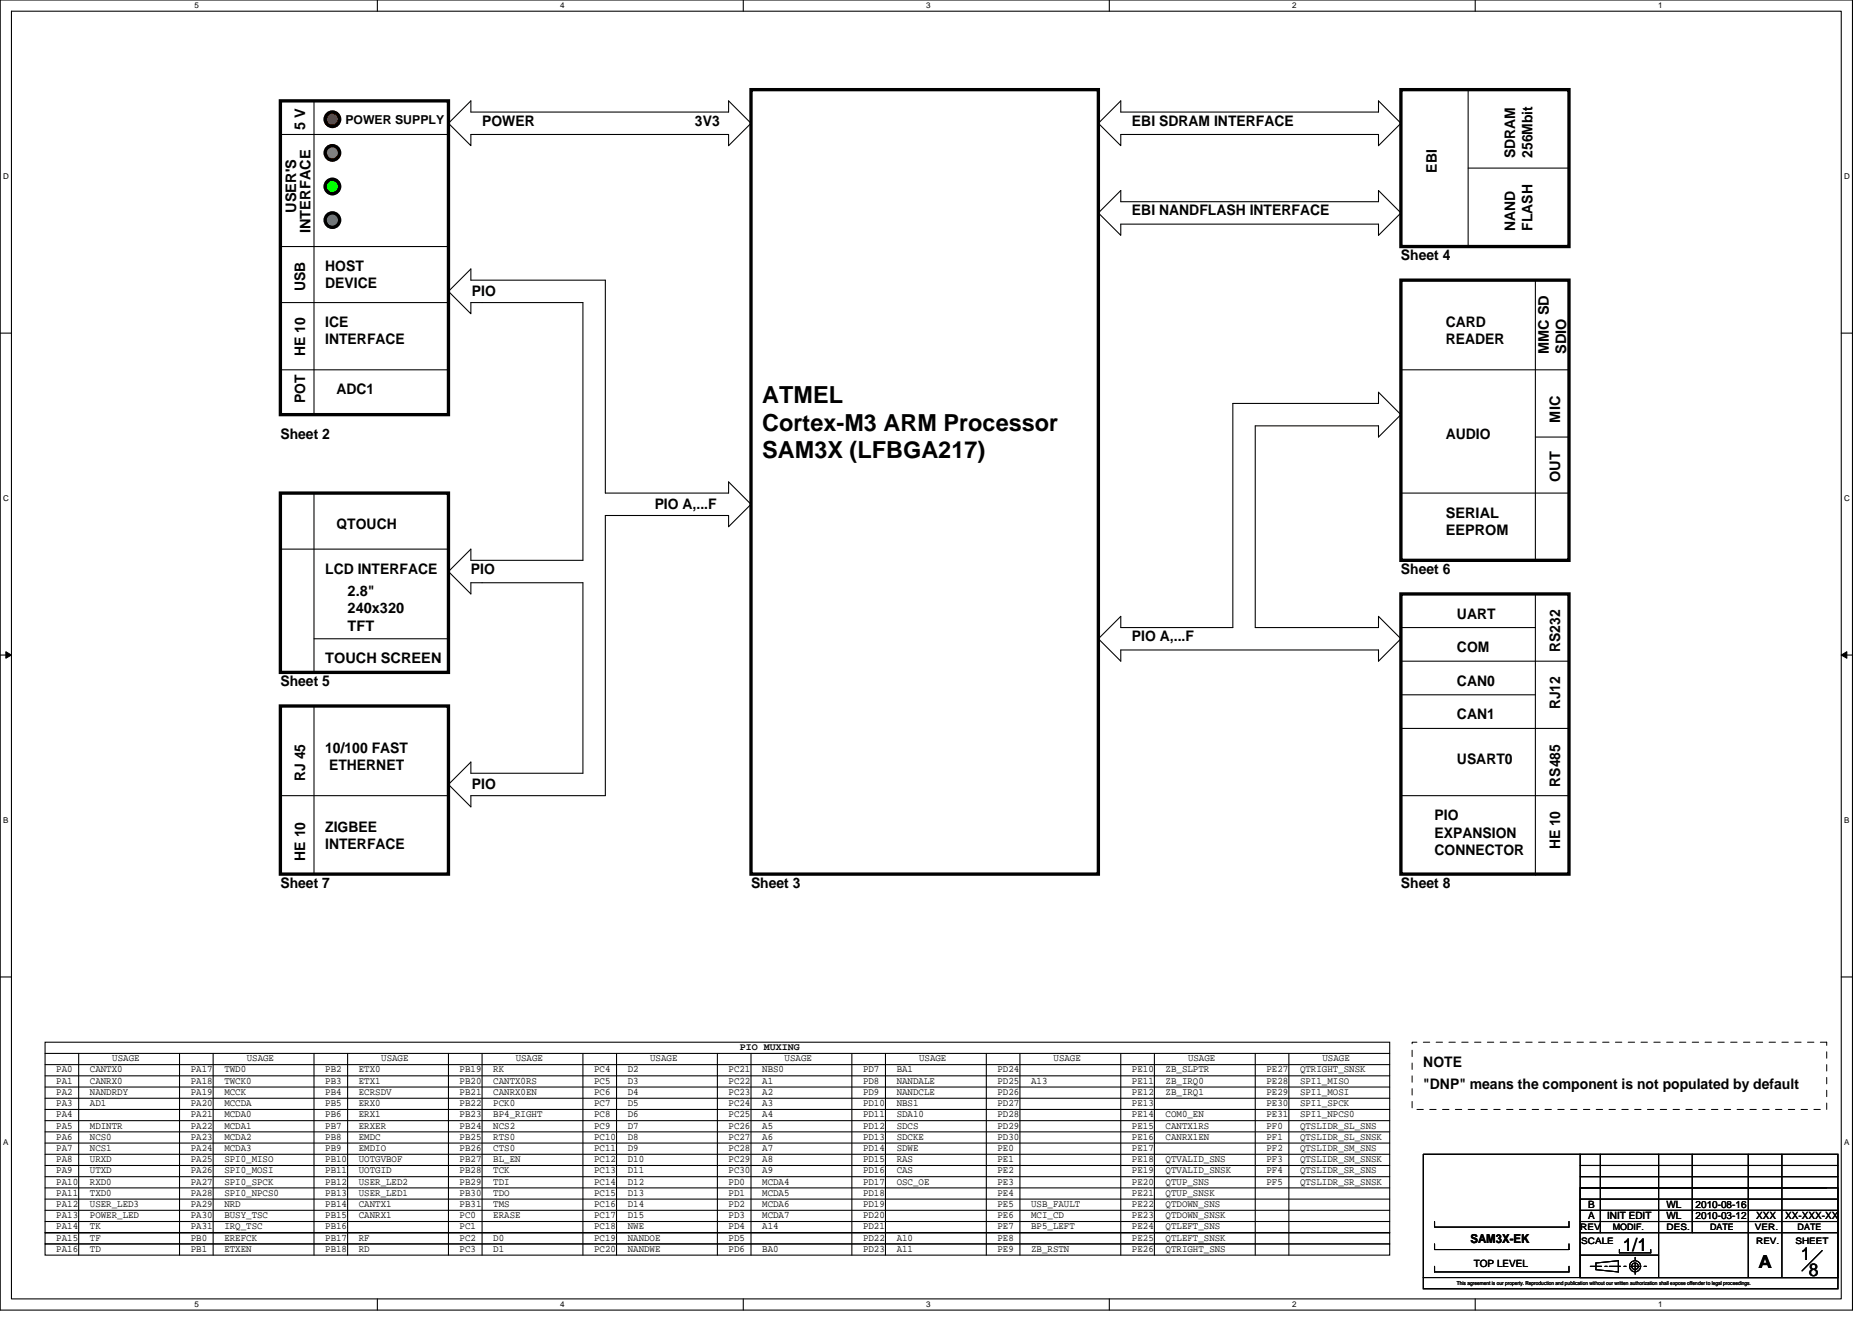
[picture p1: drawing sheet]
<svg xmlns="http://www.w3.org/2000/svg" width="297mm" height="210mm" viewBox="0 0 297 210" stroke-linecap="round" stroke-linejoin="round" font-family="sans-serif">
<path d="M0 0h293.9v207.9h-293.9zM1.8 1.8h290.4v204.3h-290.4z" fill="none" stroke="#000" stroke-width=".17"/>
<g fill="#fff">
<path d="M30.8 .2h.7v1.4h-.7z"/>
<path d="M30.8 206.3h.7v1.4h-.7z"/>
</g>
<path d="M59.9 0v1.8M59.9 206.1v1.8" fill="none" stroke="#000" stroke-width=".17"/>
<g fill="#fff">
<path d="M88.9 .2h.7v1.4h-.7z"/>
<path d="M88.9 206.3h.7v1.4h-.7z"/>
</g>
<path d="M117.9 0v1.8M117.9 206.1v1.8" fill="none" stroke="#000" stroke-width=".17"/>
<g fill="#fff">
<path d="M147 .2h.7v1.4h-.7z"/>
<path d="M147 206.3h.7v1.4h-.7z"/>
</g>
<path d="M176 0v1.8M176 206.1v1.8" fill="none" stroke="#000" stroke-width=".17"/>
<g fill="#fff">
<path d="M205 .2h.7v1.4h-.7z"/>
<path d="M205 206.3h.7v1.4h-.7z"/>
</g>
<path d="M234.1 0v1.8M234.1 206.1v1.8" fill="none" stroke="#000" stroke-width=".17"/>
<g fill="#fff">
<path d="M263.1 .2h.7v1.4h-.7z"/>
<path d="M263.1 206.3h.7v1.4h-.7z"/>
<path d="M.5 27.3h.9v1.4h-.9z"/>
<path d="M292.6 27.3h.9v1.4h-.9z"/>
<path d="M.5 78.4h.9v1.4h-.9z"/>
<path d="M292.6 78.4h.9v1.4h-.9z"/>
</g>
<path d="M0 52.9h1.8M292.2 52.9h1.7" fill="none" stroke="#000" stroke-width=".17"/>
<g fill="#fff">
<path d="M.5 129.5h.8v1.4h-.8z"/>
<path d="M292.6 129.5h.9v1.4h-.9z"/>
</g>
<path d="M0 103.9h1.8M292.2 103.9h1.7" fill="none" stroke="#000" stroke-width=".17"/>
<path d="M.9 103.4l.9 .5-.9 .5zM292.2 103.9l.8-.5v1z" fill="#000" stroke="#000" stroke-width=".16"/>
<g fill="#fff">
<path d="M.5 180.5h.8v1.4h-.8z"/>
<path d="M292.6 180.5h.9v1.4h-.9z"/>
</g>
<g fill="none" stroke="#000" stroke-width=".17">
<path d="M49.8 16v49.8M71.2 19.6l3.5-3.6v1.8h40.9v-1.8l3.6 3.6-3.6 3.5v-1.8h-40.9v1.8zM177.8 16v1.8h40.9v-1.8l3.6 3.6-3.6 3.5v-1.8h-40.9v1.8l-3.5-3.5zM233 14.2v24.9M44.5 39.1h26.7M44.5 21.3h26.7M177.8 30.2v1.8h40.9v-1.8l3.6 3.6-3.6 3.5v-1.7h-40.9v1.7l-3.5-3.5zM233 26.7h16M44.5 48h26.7M44.5 58.7h26.7M71.2 46.2l3.5-3.5v1.8h21.4v33.7h19.5v-1.7l3.6 3.5-3.6 3.6v-1.8h-19.5v44.4h-21.4v1.8l-3.5-3.5 3.5-3.6v1.8h17.8v-30.2h-17.8v1.7l-3.5-3.5 3.5-3.6v1.8h17.8v-40.9h-17.8v1.8zM222.3 58.7h26.7"/>
<path d="M243.6 44.4v44.7M49.8 78.2v28.5M195.6 64h23.1v-1.8l3.6 3.6-3.6 3.5v-1.7h-19.5v32h19.5v-1.8l3.6 3.5-3.6 3.6v-1.8h-40.9v1.8l-3.5-3.6 3.5-3.5v1.8h17.8zM222.3 78.2h26.7M243.6 69.3h5.4M44.5 87.1h26.7M222.3 99.6h21.3M243.6 94.2v44.7M49.8 101.3h21.4M49.8 112v26.7M222.3 115.6h26.7M222.3 110.2h21.3"/>
<path d="M222.3 104.9h26.7M44.5 126.2h26.7M222.3 126.2h26.7M0 155h1.8M292.2 155h1.7M7.2 165.4h213.3v30.2h-213.3zM7.2 167.1h213.3M7.2 168.9h213.3M7.2 170.7h213.3M7.2 172.5h213.3M7.2 174.2h213.3M7.2 176h213.3"/>
<path d="M7.2 177.8h213.3M7.2 179.6h213.3M12.5 167.1v32M28.5 167.1v32M33.8 167.1v32M49.8 167.1v32M55.2 167.1v32M71.2 167.1v32M76.5 167.1v32M92.5 167.1v32M97.8 167.1v32M113.8 167.1v32"/>
<path d="M119.2 167.1v32M135.2 167.1v32M140.5 167.1v32M156.5 167.1v32M161.8 167.1v32M177.8 167.1v32M183.2 167.1v32M199.2 167.1v32M204.5 167.1v32M7.2 195.6h213.3v1.8h-213.3zM7.2 197.4h213.3v1.7h-213.3zM7.2 181.4h213.3"/>
<path d="M7.2 183.1h213.3M7.2 184.9h213.3M7.2 186.7h213.3M7.2 188.5h213.3M7.2 190.2h213.3M7.2 192h213.3M7.2 193.8h213.3M7.2 195.6h213.3M227.6 197.4v.8h21.4v-.8M227.6 193.8v.9h21.4v-.9M250.7 184.9h40.9M250.7 192h40.8"/>
<path d="M250.7 190.2h40.8M250.7 188.5h39.2M250.7 186.7h40.9M250.7 195.6h40.9M250.7 199.1h12.5M250.7 183.1h-24.9v19.6M250.7 193.8h40.9M250.7 183.1h40.9v19.6h-40.9zM250.7 188.5h40.9v14.2h-40.9zM253.9 183.1v12.5M257 198.2v.6h4.9v-.6M259.5 199.5v.4"/>
<path d="M263.2 183.1v19.6M268.5 183.1v12.5M277.4 183.1v19.6M282.7 183.1v19.6M289.1 198.4l-3.2 3.2M225.8 202.7h65.8v1.8h-65.8zM227.6 200.9v.9h21.4v-.9M252.3 200.9h1.8M253.2 200.4l3.6-.4v1.8l-3.6-.4zM254.7 200.9h.3M255.4 200.9h1.7M257.7 200.9h.3"/>
<path d="M258.6 200.9h1.7M259.5 200.4v1.8M260.9 200.9h.3"/>
<circle cx="259.4" cy="200.9" r=".52"/>
<circle cx="259.4" cy="200.9" r=".88"/>
</g>
<g fill="none" stroke="#000" stroke-width=".53">
<path d="M44.5 16h26.7v49.8h-26.7zM119.2 14.2h55.1v124.5h-55.1zM222.3 14.2h26.7v24.9h-26.7zM222.3 44.4h26.7v44.5h-26.7zM44.5 78.2h26.7v28.5h-26.7zM222.3 94.2h26.7v44.5h-26.7zM44.5 112h26.7v26.7h-26.7z"/>
<circle cx="52.7" cy="18.9" r="1.14"/>
<circle cx="52.7" cy="29.6" r="1.14"/>
<circle cx="52.7" cy="24.3" r="1.14"/>
<circle cx="52.7" cy="34.9" r="1.14"/>
</g>
<circle cx="52.7" cy="24.3" r="1.14" fill="#ff8000" stroke="#ff8000" stroke-width=".53"/>
<circle cx="52.7" cy="29.6" r="1.14" fill="#0f0" stroke="#0f0" stroke-width=".53"/>
<circle cx="52.7" cy="18.9" r="1.14" fill="#f00" stroke="#f00" stroke-width=".53"/>
<path d="M224.1 165.4h65.8v10.6h-65.8z" fill="none" stroke="#000" stroke-width=".16" stroke-dasharray="1 1 1 1 1 1 1 1"/>
<circle cx="52.7" cy="34.9" r="1.14" fill="#0080ff" stroke="#0080ff" stroke-width=".53"/>
<g font-size="3.7">
<text x="120.9" y="63.9">ATMEL</text>
<text x="120.9" y="68.3">Cortex-M3 ARM Processor</text>
<text x="120.9" y="72.7">SAM3X (LFBGA217)</text>
</g>
<g font-size="2.8">
<text x="257.5" y="198.5">1/1</text>
<text x="279" y="201.3">A</text>
<text x="285.8" y="199.9">1</text>
<text x="287" y="202.4">8</text>
</g>
<g font-size="2.3">
<text x="48.4" y="20.6" transform="rotate(-90 48.4 20.6)">5 V</text>
<text x="76.5" y="19.9">POWER</text>
<text x="110.3" y="19.9">3V3</text>
<text x="179.6" y="19.9">EBI SDRAM INTERFACE</text>
<text x="228" y="27.4" transform="rotate(-90 228 27.4)">EBI</text>
<text x="240.4" y="25.1" transform="rotate(-90 240.4 25.1)">SDRAM</text>
<text x="243.2" y="25.1" transform="rotate(-90 243.2 25.1)">256Mbit</text>
<text x="47" y="33.8" transform="rotate(-90 47 33.8)">USER'S</text>
<text x="179.6" y="34.1">EBI NANDFLASH INTERFACE</text>
<text x="49.3" y="37" transform="rotate(-90 49.3 37)">INTERFACE</text>
<text x="222.3" y="41.3">Sheet 4</text>
<text x="240.4" y="36.6" transform="rotate(-90 240.4 36.6)">NAND</text>
<text x="243.2" y="36.6" transform="rotate(-90 243.2 36.6)">FLASH</text>
<text x="48.4" y="46.2" transform="rotate(-90 48.4 46.2)">USB</text>
<text x="51.6" y="43">HOST</text>
<text x="51.6" y="45.8">DEVICE</text>
<text x="74.9" y="46.9">PIO</text>
<text x="51.6" y="51.9">ICE</text>
<text x="229.4" y="51.9">CARD</text>
<text x="48.4" y="56.5" transform="rotate(-90 48.4 56.5)">HE 10</text>
<text x="51.6" y="54.7">INTERFACE</text>
<text x="229.4" y="54.7">READER</text>
<text x="245.8" y="56.2" transform="rotate(-90 245.8 56.2)">MMC SD</text>
<text x="248.5" y="56.2" transform="rotate(-90 248.5 56.2)">SDIO</text>
<text x="48.4" y="64" transform="rotate(-90 48.4 64)">POT</text>
<text x="53.4" y="62.6">ADC1</text>
<text x="44.5" y="69.7">Sheet 2</text>
<text x="229.4" y="69.7">AUDIO</text>
<text x="247.5" y="67" transform="rotate(-90 247.5 67)">MIC</text>
<text x="247.5" y="76.5" transform="rotate(-90 247.5 76.5)">OUT</text>
<text x="53.4" y="83.9">QTOUCH</text>
<text x="103.9" y="80.7">PIO A,...F</text>
<text x="229.4" y="82.1">SERIAL</text>
<text x="229.4" y="84.9">EEPROM</text>
<text x="51.6" y="91">LCD INTERFACE</text>
<text x="55.2" y="94.6">2.8&quot;</text>
<text x="74.7" y="91">PIO</text>
<text x="222.3" y="91">Sheet 6</text>
<text x="55.2" y="97.3">240x320</text>
<text x="55.2" y="100.1">TFT</text>
<text x="179.6" y="101.7">PIO A,...F</text>
<text x="231.2" y="98.1">UART</text>
<text x="51.6" y="105.3">TOUCH SCREEN</text>
<text x="231.2" y="103.5">COM</text>
<text x="247.5" y="103.5" transform="rotate(-90 247.5 103.5)">RS232</text>
<text x="44.5" y="108.8">Sheet 5</text>
<text x="231.2" y="108.8">CAN0</text>
<text x="247.5" y="112.5" transform="rotate(-90 247.5 112.5)">RJ12</text>
<text x="51.6" y="119.5">10/100 FAST</text>
<text x="231.2" y="114.2">CAN1</text>
<text x="48.4" y="123.9" transform="rotate(-90 48.4 123.9)">RJ 45</text>
<text x="52.2" y="122.2">ETHERNET</text>
<text x="74.9" y="125.2">PIO</text>
<text x="231.2" y="121.3">USART0</text>
<text x="247.5" y="124.8" transform="rotate(-90 247.5 124.8)">RS485</text>
<text x="51.6" y="131.9">ZIGBEE</text>
<text x="227.6" y="130.2">PIO</text>
<text x="48.4" y="136.5" transform="rotate(-90 48.4 136.5)">HE 10</text>
<text x="51.6" y="134.7">INTERFACE</text>
<text x="227.6" y="132.9">EXPANSION</text>
<text x="227.6" y="135.6">CONNECTOR</text>
<text x="247.5" y="134.8" transform="rotate(-90 247.5 134.8)">HE 10</text>
<text x="44.5" y="140.8">Sheet 7</text>
<text x="119.2" y="140.8">Sheet 3</text>
<text x="222.3" y="140.8">Sheet 8</text>
<text x="225.8" y="172.8">&quot;DNP&quot; means the component is not populated by default</text>
<text x="225.8" y="169.3">NOTE</text>
</g>
<g font-size="1.9">
<text x="54.8" y="19.6">POWER SUPPLY</text>
<text x="233.3" y="197.2">SAM3X-EK</text>
</g>
<g font-size="1.6">
<text x="117.4" y="166.7">PIO MUXING</text>
<text x="8.9" y="170.2">PA0</text>
<text x="8.9" y="171.9">PA1</text>
<text x="8.9" y="173.7">PA2</text>
<text x="14.3" y="173.7">NANDRDY</text>
<text x="14.3" y="170.2">CANTX0</text>
<text x="14.3" y="171.9">CANRX0</text>
<text x="17.8" y="168.4">USAGE</text>
<text x="30.3" y="170.2">PA17</text>
<text x="30.3" y="171.9">PA18</text>
<text x="30.3" y="173.7">PA19</text>
<text x="35.6" y="173.7">MCCK</text>
<text x="35.6" y="170.2">TWD0</text>
<text x="35.6" y="171.9">TWCK0</text>
<text x="39.2" y="168.4">USAGE</text>
<text x="51.6" y="170.2">PB2</text>
<text x="51.6" y="171.9">PB3</text>
<text x="51.6" y="173.7">PB4</text>
<text x="56.9" y="170.2">ETX0</text>
<text x="56.9" y="171.9">ETX1</text>
<text x="56.9" y="173.7">ECRSDV</text>
<text x="60.5" y="168.4">USAGE</text>
<text x="72.9" y="170.2">PB19</text>
<text x="72.9" y="171.9">PB20</text>
<text x="72.9" y="173.7">PB21</text>
<text x="78.3" y="170.2">RK</text>
<text x="78.3" y="171.9">CANTX0RS</text>
<text x="78.3" y="173.7">CANRX0EN</text>
<text x="81.8" y="168.4">USAGE</text>
<text x="94.3" y="170.2">PC4</text>
<text x="94.3" y="171.9">PC5</text>
<text x="94.3" y="173.7">PC6</text>
<text x="99.6" y="170.2">D2</text>
<text x="99.6" y="171.9">D3</text>
<text x="99.6" y="173.7">D4</text>
<text x="103.2" y="168.4">USAGE</text>
<text x="115.6" y="170.2">PC21</text>
<text x="115.6" y="171.9">PC22</text>
<text x="115.6" y="173.7">PC23</text>
<text x="120.9" y="171.9">A1</text>
<text x="120.9" y="173.7">A2</text>
<text x="120.9" y="170.2">NBS0</text>
<text x="124.5" y="168.4">USAGE</text>
<text x="136.9" y="170.2">PD7</text>
<text x="136.9" y="171.9">PD8</text>
<text x="136.9" y="173.7">PD9</text>
<text x="142.3" y="171.9">NANDALE</text>
<text x="142.3" y="173.7">NANDCLE</text>
<text x="142.3" y="170.2">BA1</text>
<text x="145.8" y="168.4">USAGE</text>
<text x="158.3" y="170.2">PD24</text>
<text x="158.3" y="171.9">PD25</text>
<text x="158.3" y="173.7">PD26</text>
<text x="163.6" y="171.9">A13</text>
<text x="167.2" y="168.4">USAGE</text>
<text x="179.6" y="170.2">PE10</text>
<text x="179.6" y="171.9">PE11</text>
<text x="179.6" y="173.7">PE12</text>
<text x="185" y="170.2">ZB_SLPTR</text>
<text x="185" y="171.9">ZB_IRQ0</text>
<text x="185" y="173.7">ZB_IRQ1</text>
<text x="188.5" y="168.4">USAGE</text>
<text x="201" y="170.2">PE27</text>
<text x="201" y="171.9">PE28</text>
<text x="201" y="173.7">PE29</text>
<text x="206.3" y="170.2">QTRIGHT_SNSK</text>
<text x="206.3" y="171.9">SPI1_MISO</text>
<text x="206.3" y="173.7">SPI1_MOSI</text>
<text x="209.8" y="168.4">USAGE</text>
<text x="8.9" y="175.5">PA3</text>
<text x="8.9" y="177.3">PA4</text>
<text x="8.9" y="179">PA5</text>
<text x="14.3" y="179">MDINTR</text>
<text x="14.3" y="175.5">AD1</text>
<text x="30.3" y="175.5">PA20</text>
<text x="30.3" y="177.3">PA21</text>
<text x="30.3" y="179">PA22</text>
<text x="35.6" y="175.5">MCCDA</text>
<text x="35.6" y="177.3">MCDA0</text>
<text x="35.6" y="179">MCDA1</text>
<text x="51.6" y="175.5">PB5</text>
<text x="51.6" y="177.3">PB6</text>
<text x="51.6" y="179">PB7</text>
<text x="56.9" y="175.5">ERX0</text>
<text x="56.9" y="177.3">ERX1</text>
<text x="56.9" y="179">ERXER</text>
<text x="72.9" y="175.5">PB22</text>
<text x="72.9" y="177.3">PB23</text>
<text x="72.9" y="179">PB24</text>
<text x="78.3" y="175.5">PCK0</text>
<text x="78.3" y="179">NCS2</text>
<text x="78.3" y="177.3">BP4_RIGHT</text>
<text x="94.3" y="175.5">PC7</text>
<text x="94.3" y="177.3">PC8</text>
<text x="94.3" y="179">PC9</text>
<text x="99.6" y="175.5">D5</text>
<text x="99.6" y="177.3">D6</text>
<text x="99.6" y="179">D7</text>
<text x="115.6" y="175.5">PC24</text>
<text x="115.6" y="177.3">PC25</text>
<text x="115.6" y="179">PC26</text>
<text x="120.9" y="175.5">A3</text>
<text x="120.9" y="177.3">A4</text>
<text x="120.9" y="179">A5</text>
<text x="136.9" y="175.5">PD10</text>
<text x="136.9" y="177.3">PD11</text>
<text x="136.9" y="179">PD12</text>
<text x="142.3" y="179">SDCS</text>
<text x="142.3" y="177.3">SDA10</text>
<text x="142.3" y="175.5">NBS1</text>
<text x="158.3" y="175.5">PD27</text>
<text x="158.3" y="177.3">PD28</text>
<text x="158.3" y="179">PD29</text>
<text x="179.6" y="175.5">PE13</text>
<text x="179.6" y="177.3">PE14</text>
<text x="179.6" y="179">PE15</text>
<text x="185" y="179">CANTX1RS</text>
<text x="185" y="177.3">COM0_EN</text>
<text x="201" y="179">PF0</text>
<text x="201" y="175.5">PE30</text>
<text x="201" y="177.3">PE31</text>
<text x="206.3" y="175.5">SPI1_SPCK</text>
<text x="206.3" y="177.3">SPI1_NPCS0</text>
<text x="206.3" y="179">QTSLIDR_SL_SNS</text>
<text x="8.9" y="180.8">PA6</text>
<text x="8.9" y="182.6">PA7</text>
<text x="8.9" y="184.4">PA8</text>
<text x="14.3" y="182.6">NCS1</text>
<text x="14.3" y="180.8">NCS0</text>
<text x="14.3" y="184.4">URXD</text>
<text x="30.3" y="180.8">PA23</text>
<text x="30.3" y="182.6">PA24</text>
<text x="30.3" y="184.4">PA25</text>
<text x="35.6" y="180.8">MCDA2</text>
<text x="35.6" y="182.6">MCDA3</text>
<text x="35.6" y="184.4">SPI0_MISO</text>
<text x="51.6" y="180.8">PB8</text>
<text x="51.6" y="182.6">PB9</text>
<text x="51.6" y="184.4">PB10</text>
<text x="56.9" y="184.4">UOTGVBOF</text>
<text x="56.9" y="180.8">EMDC</text>
<text x="56.9" y="182.6">EMDIO</text>
<text x="72.9" y="180.8">PB25</text>
<text x="72.9" y="182.6">PB26</text>
<text x="72.9" y="184.4">PB27</text>
<text x="78.3" y="184.4">BL_EN</text>
<text x="78.3" y="180.8">RTS0</text>
<text x="78.3" y="182.6">CTS0</text>
<text x="94.3" y="180.8">PC10</text>
<text x="94.3" y="182.6">PC11</text>
<text x="94.3" y="184.4">PC12</text>
<text x="99.6" y="180.8">D8</text>
<text x="99.6" y="182.6">D9</text>
<text x="99.6" y="184.4">D10</text>
<text x="115.6" y="180.8">PC27</text>
<text x="115.6" y="182.6">PC28</text>
<text x="115.6" y="184.4">PC29</text>
<text x="120.9" y="180.8">A6</text>
<text x="120.9" y="182.6">A7</text>
<text x="120.9" y="184.4">A8</text>
<text x="136.9" y="180.8">PD13</text>
<text x="136.9" y="182.6">PD14</text>
<text x="136.9" y="184.4">PD15</text>
<text x="142.3" y="180.8">SDCKE</text>
<text x="142.3" y="182.6">SDWE</text>
<text x="142.3" y="184.4">RAS</text>
<text x="158.3" y="182.6">PE0</text>
<text x="158.3" y="184.4">PE1</text>
<text x="158.3" y="180.8">PD30</text>
<text x="179.6" y="180.8">PE16</text>
<text x="179.6" y="182.6">PE17</text>
<text x="179.6" y="184.4">PE18</text>
<text x="185" y="180.8">CANRX1EN</text>
<text x="185" y="184.4">QTVALID_SNS</text>
<text x="201" y="180.8">PF1</text>
<text x="201" y="182.6">PF2</text>
<text x="201" y="184.4">PF3</text>
<text x="206.3" y="180.8">QTSLIDR_SL_SNSK</text>
<text x="206.3" y="182.6">QTSLIDR_SM_SNS</text>
<text x="206.3" y="184.4">QTSLIDR_SM_SNSK</text>
<text x="8.9" y="186.2">PA9</text>
<text x="8.9" y="187.9">PA10</text>
<text x="8.9" y="189.7">PA11</text>
<text x="8.9" y="191.5">PA12</text>
<text x="14.3" y="191.5">USER_LED3</text>
<text x="14.3" y="186.2">UTXD</text>
<text x="14.3" y="187.9">RXD0</text>
<text x="14.3" y="189.7">TXD0</text>
<text x="30.3" y="186.2">PA26</text>
<text x="30.3" y="187.9">PA27</text>
<text x="30.3" y="189.7">PA28</text>
<text x="30.3" y="191.5">PA29</text>
<text x="35.6" y="186.2">SPI0_MOSI</text>
<text x="35.6" y="187.9">SPI0_SPCK</text>
<text x="35.6" y="189.7">SPI0_NPCS0</text>
<text x="35.6" y="191.5">NRD</text>
<text x="51.6" y="186.2">PB11</text>
<text x="51.6" y="187.9">PB12</text>
<text x="51.6" y="189.7">PB13</text>
<text x="51.6" y="191.5">PB14</text>
<text x="56.9" y="189.7">USER_LED1</text>
<text x="56.9" y="187.9">USER_LED2</text>
<text x="56.9" y="186.2">UOTGID</text>
<text x="56.9" y="191.5">CANTX1</text>
<text x="72.9" y="186.2">PB28</text>
<text x="72.9" y="187.9">PB29</text>
<text x="72.9" y="189.7">PB30</text>
<text x="72.9" y="191.5">PB31</text>
<text x="78.3" y="186.2">TCK</text>
<text x="78.3" y="187.9">TDI</text>
<text x="78.3" y="189.7">TDO</text>
<text x="78.3" y="191.5">TMS</text>
<text x="94.3" y="186.2">PC13</text>
<text x="94.3" y="187.9">PC14</text>
<text x="94.3" y="189.7">PC15</text>
<text x="94.3" y="191.5">PC16</text>
<text x="99.6" y="186.2">D11</text>
<text x="99.6" y="187.9">D12</text>
<text x="99.6" y="189.7">D13</text>
<text x="99.6" y="191.5">D14</text>
<text x="115.6" y="187.9">PD0</text>
<text x="115.6" y="189.7">PD1</text>
<text x="115.6" y="191.5">PD2</text>
<text x="115.6" y="186.2">PC30</text>
<text x="120.9" y="187.9">MCDA4</text>
<text x="120.9" y="189.7">MCDA5</text>
<text x="120.9" y="191.5">MCDA6</text>
<text x="120.9" y="186.2">A9</text>
<text x="136.9" y="186.2">PD16</text>
<text x="136.9" y="187.9">PD17</text>
<text x="136.9" y="189.7">PD18</text>
<text x="136.9" y="191.5">PD19</text>
<text x="142.3" y="187.9">OSC_OE</text>
<text x="142.3" y="186.2">CAS</text>
<text x="158.3" y="186.2">PE2</text>
<text x="158.3" y="187.9">PE3</text>
<text x="158.3" y="189.7">PE4</text>
<text x="158.3" y="191.5">PE5</text>
<text x="163.6" y="191.5">USB_FAULT</text>
<text x="179.6" y="186.2">PE19</text>
<text x="179.6" y="187.9">PE20</text>
<text x="179.6" y="189.7">PE21</text>
<text x="179.6" y="191.5">PE22</text>
<text x="185" y="186.2">QTVALID_SNSK</text>
<text x="185" y="187.9">QTUP_SNS</text>
<text x="185" y="189.7">QTUP_SNSK</text>
<text x="185" y="191.5">QTDOWN_SNS</text>
<text x="201" y="186.2">PF4</text>
<text x="201" y="187.9">PF5</text>
<text x="206.3" y="186.2">QTSLIDR_SR_SNS</text>
<text x="206.3" y="187.9">QTSLIDR_SR_SNSK</text>
<text x="252" y="191.7">B</text>
<text x="264.4" y="191.7">WL</text>
<text x="269" y="191.7">2010-08-16</text>
<text x="8.9" y="193.3">PA13</text>
<text x="8.9" y="195.1">PA14</text>
<text x="8.9" y="196.8">PA15</text>
<text x="14.3" y="193.3">POWER_LED</text>
<text x="14.3" y="195.1">TK</text>
<text x="14.3" y="196.8">TF</text>
<text x="30.3" y="193.3">PA30</text>
<text x="30.3" y="195.1">PA31</text>
<text x="30.3" y="196.8">PB0</text>
<text x="35.6" y="195.1">IRQ_TSC</text>
<text x="35.6" y="193.3">BUSY_TSC</text>
<text x="35.6" y="196.8">EREFCK</text>
<text x="51.6" y="193.3">PB15</text>
<text x="51.6" y="195.1">PB16</text>
<text x="51.6" y="196.8">PB17</text>
<text x="56.9" y="196.8">RF</text>
<text x="56.9" y="193.3">CANRX1</text>
<text x="72.9" y="193.3">PC0</text>
<text x="72.9" y="195.1">PC1</text>
<text x="72.9" y="196.8">PC2</text>
<text x="78.3" y="196.8">D0</text>
<text x="78.3" y="193.3">ERASE</text>
<text x="94.3" y="193.3">PC17</text>
<text x="94.3" y="195.1">PC18</text>
<text x="94.3" y="196.8">PC19</text>
<text x="99.6" y="195.1">NWE</text>
<text x="99.6" y="193.3">D15</text>
<text x="99.6" y="196.8">NANDOE</text>
<text x="115.6" y="193.3">PD3</text>
<text x="115.6" y="195.1">PD4</text>
<text x="115.6" y="196.8">PD5</text>
<text x="120.9" y="193.3">MCDA7</text>
<text x="120.9" y="195.1">A14</text>
<text x="136.9" y="193.3">PD20</text>
<text x="136.9" y="195.1">PD21</text>
<text x="136.9" y="196.8">PD22</text>
<text x="142.3" y="196.8">A10</text>
<text x="158.3" y="193.3">PE6</text>
<text x="158.3" y="195.1">PE7</text>
<text x="158.3" y="196.8">PE8</text>
<text x="163.6" y="193.3">MCI_CD</text>
<text x="163.6" y="195.1">BP5_LEFT</text>
<text x="179.6" y="193.3">PE23</text>
<text x="179.6" y="195.1">PE24</text>
<text x="179.6" y="196.8">PE25</text>
<text x="185" y="193.3">QTDOWN_SNSK</text>
<text x="185" y="195.1">QTLEFT_SNS</text>
<text x="185" y="196.8">QTLEFT_SNSK</text>
<text x="252" y="193.4">A</text>
<text x="255" y="193.4">INIT EDIT</text>
<text x="264.4" y="193.4">WL</text>
<text x="269" y="193.4">2010-03-12</text>
<text x="278.7" y="193.4">XXX</text>
<text x="283.3" y="193.4">XX-XXX-XX</text>
<text x="8.9" y="198.6">PA16</text>
<text x="14.3" y="198.6">TD</text>
<text x="30.3" y="198.6">PB1</text>
<text x="35.6" y="198.6">ETXEN</text>
<text x="51.6" y="198.6">PB18</text>
<text x="56.9" y="198.6">RD</text>
<text x="72.9" y="198.6">PC3</text>
<text x="78.3" y="198.6">D1</text>
<text x="94.3" y="198.6">PC20</text>
<text x="99.6" y="198.6">NANDWE</text>
<text x="115.6" y="198.6">PD6</text>
<text x="120.9" y="198.6">BA0</text>
<text x="136.9" y="198.6">PD23</text>
<text x="142.3" y="198.6">A11</text>
<text x="158.3" y="198.6">PE9</text>
<text x="163.6" y="198.6">ZB_RSTN</text>
<text x="179.6" y="198.6">PE26</text>
<text x="185" y="198.6">QTRIGHT_SNS</text>
<text x="233.8" y="201.1">TOP LEVEL</text>
</g>
<g font-size="1.4">
<text x="250.7" y="195.1">REV</text>
<text x="250.9" y="197.4">SCALE</text>
<text x="255.9" y="195.1">MODIF.</text>
<text x="264.4" y="195.1">DES.</text>
<text x="271.4" y="195.1">DATE</text>
<text x="278.5" y="195.1">VER.</text>
<text x="278.7" y="197.4">REV.</text>
<text x="284.9" y="197.4">SHEET</text>
<text x="285.2" y="195.1">DATE</text>
</g>
<g font-size="1.3">
<text x="30.8" y="1.3">5</text>
<text x="88.9" y="1.3">4</text>
<text x="147" y="1.3">3</text>
<text x="205" y="1.3">2</text>
<text x="263.1" y="1.3">1</text>
<text x=".5" y="28.4">D</text>
<text x="292.6" y="28.4">D</text>
<text x=".5" y="79.5">C</text>
<text x="292.6" y="79.5">C</text>
<text x=".5" y="130.6">B</text>
<text x="292.6" y="130.6">B</text>
<text x=".5" y="181.7">A</text>
<text x="292.6" y="181.7">A</text>
<text x="30.8" y="207.4">5</text>
<text x="88.9" y="207.4">4</text>
<text x="147" y="207.4">3</text>
<text x="205" y="207.4">2</text>
<text x="263.1" y="207.4">1</text>
</g>
<text font-size=".9" x="231.2" y="203.9">This agreement is our property. Reproduction and publication without our written authorization shall expose offender to legal proceedings.</text>
</svg>
